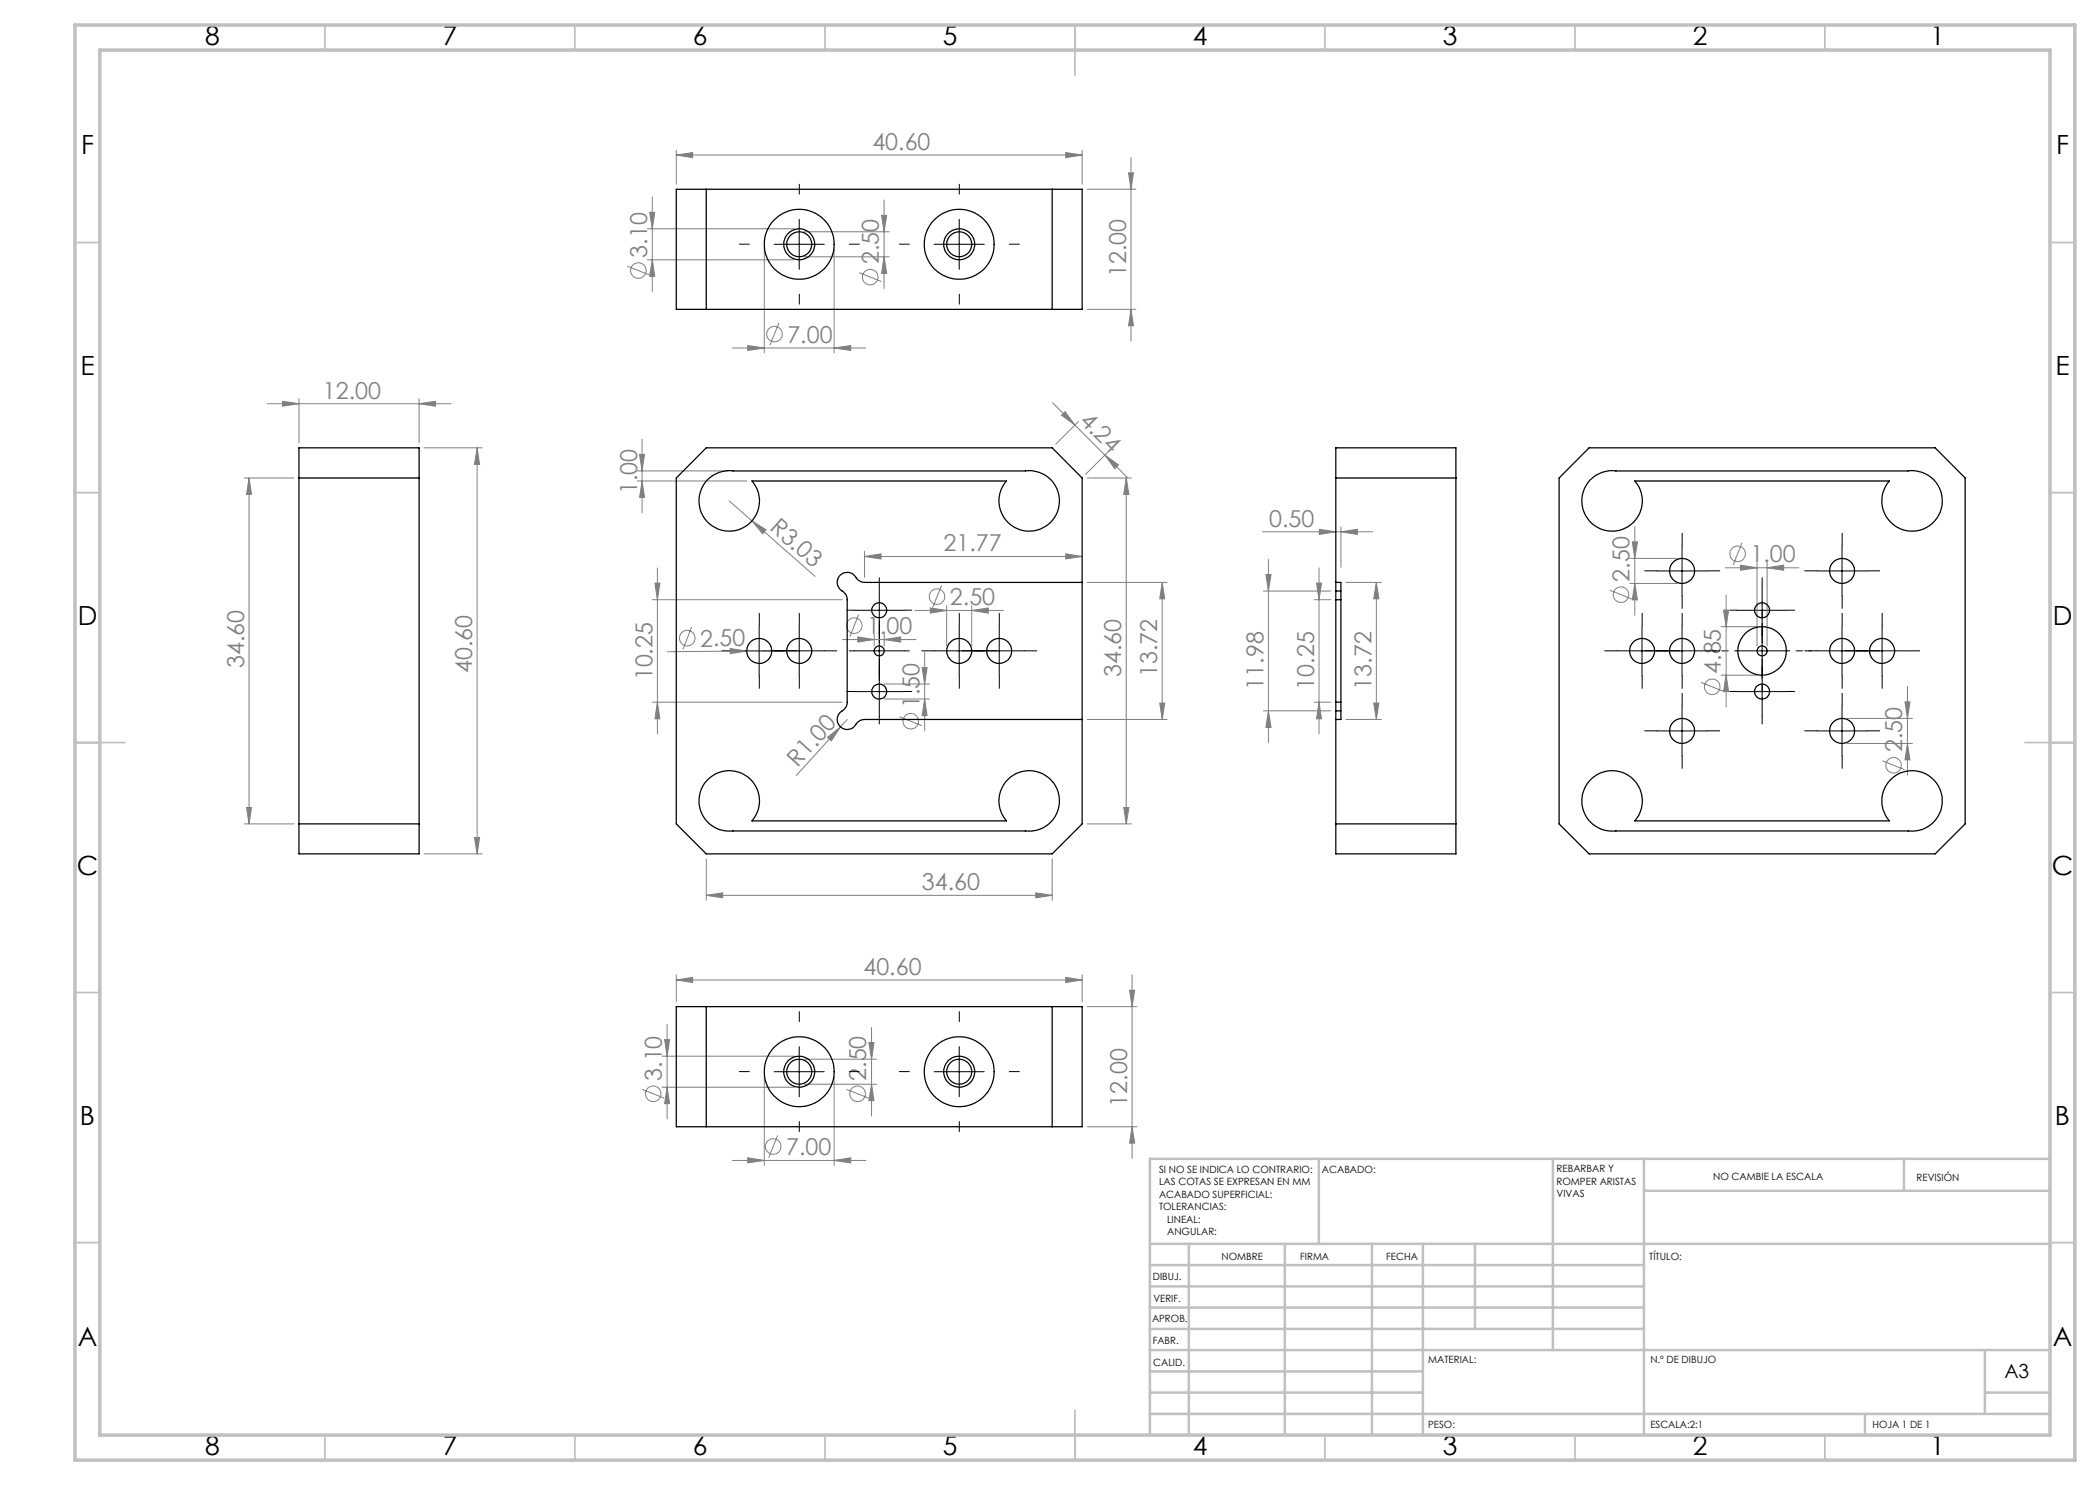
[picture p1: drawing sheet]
<svg xmlns="http://www.w3.org/2000/svg" width="420mm" height="297mm" viewBox="0 0 420 297" stroke-linecap="round" stroke-linejoin="round" font-family="sans-serif">
<g fill="none" stroke="#808080" stroke-width=".2">
<path d="M130.5 39.4v18.9M135.3 31l3.2-.5v1zM135.3 30v6.9M135.3 31h81.1M213.1 30.5l3.3 .5-3.3 .5zM216.4 30v6.9M217.5 37.8h9.7M225.7 34.6h1l-.5 3.2zM226.2 31.5v36.7M125.4 53.2l4.5 1.8M129.5 45.8h29.4M129.5 52h29.4"/>
<path d="M129.9 42.5h1.1l-.5 3.3zM130.5 52l.5 3.3h-1.1zM152.9 49.8v20.8M160.8 46.4h17M160.8 51.4h17M166.8 49.8v20.8M171.8 54.5l4.5 1.8M176.3 43.1h1l-.5 3.3zM176.8 40v17.7M176.8 51.4l.5 3.3h-1zM59.8 79.8v8.8M83.8 79.8v8.8"/>
<path d="M146.5 69.6h26.7M149.5 69.1l3.4 .5-3.4 .5zM155.8 64.6l-1.8 4.4M166.8 69.6l3.3-.5v1zM217.5 61.9h9.7M226.2 61.9l.5 3.3h-1zM48.8 95.6h10M49.8 95.6v69.2M49.8 95.6l.5 3.3h-1zM53.4 80.7h36.8M56.5 80.3l3.3 .4-3.3 .5zM83.8 80.7l3.3-.4v.9z"/>
<path d="M84.8 89.6h11.6M95.4 89.6l.5 3.3h-1zM95.4 89.6v81.2M127.4 96.2h22M127.4 94.2h18.2M127.9 90.9h1l-.5 3.3zM128.4 87.8v14.7M128.4 96.2l.5 3.3h-1zM210.5 80.5l15 15M213 82.3l2 2.7-2.7-2zM215.7 84.3l-4.6 4.6M217.5 95.6h8.8"/>
<path d="M221 91l2.7 2-.7 .7zM221.7 90.3l-4.6 4.6M225.2 95.6v69.2M225.2 95.6l.6 3.3h-1zM130.5 119.9h38M131 116.6h1l-.5 3.3zM131.5 113.6v33.2M145.8 100.2l17.2 15.1M150.4 104.2l2.8 1.8-.7 .7zM172.9 111.3l3.3-.5v1zM172.9 110.3v5.2M172.9 111.3h43.5"/>
<path d="M188.3 117.1l-1.8 4.4M213.1 110.8l3.3 .5-3.3 .5zM217.5 116.5h15.9M232.4 116.5v27.4M232.4 116.5l.5 3.3h-.9zM252.5 106.4h22M252.7 118.2h13.5M253.2 114.9h1l-.5 3.3zM253.7 111.9v36.6M262.8 119.9h3.4M263.3 116.6h1l-.5 3.3zM263.8 113.6v33.2"/>
<path d="M263.9 105.9l3.3 .5-3.3 .5zM268.2 106.4l3.3-.5v1zM268.2 105.4v8M269.2 116.5h7.1M275.3 116.5v27.4M275.3 116.5l.5 3.3h-1.1zM322 118l4.4 1.8M326 111.7h9.4M326 116.7h9.4M326.5 108.4h1l-.5 3.3zM327 105.3v17.7M327 116.7l.5 3.3h-1z"/>
<path d="M345.1 113.6h14.7M345.2 119v22.4M348.1 113l3.3 .6-3.3 .4zM348.4 108.5l-1.8 4.5M351.4 112.5v16.7M353.4 113.6l3.3-.6v1zM353.4 112.5v16.7M138.3 125.4l-1.7 4.5M146 129.7l3.3 .5-3.3 .5zM149.3 130.2l-15.8 .1M154.3 130.2h-5M168.5 127.9h14.7"/>
<path d="M171.6 127.4l3.2 .5-3.2 .5zM171.7 122.9l-1.7 4.4M174.8 126.9v2.3M176.8 136.8h9.1M176.8 139.8h9.1M176.8 127.9l3.3-.5v1zM176.8 126.9v2.3M183 122.1h17.7M184.4 133.5h1l-.5 3.3zM184.9 130.5v15.7M184.9 139.8l.5 3.3h-1zM186.1 121.6l3.2 .5-3.2 .5z"/>
<path d="M189.3 121.1v8.1M194.3 122.1l3.4-.5v1zM194.3 121.1v8.1M340.2 136.5l4.5 1.8M344.2 125.3h7.2M344.2 135h7.2M344.7 122h1l-.5 3.3zM345.2 135l.5 3.3h-1zM381.5 137.3v17.7M130.5 140.4h38M131.5 140.4l.5 3.4h-1zM165.5 147.5l2.6-2.1-1.8 2.8z"/>
<path d="M168.1 145.4l-8.9 9.7M169.4 143.9l-1.3 1.5M179.9 143.4l4.5 1.7M217.5 143.9h15.9M232 140.6h.9l-.5 3.3zM252.7 142.2h13.5M253.7 142.2l.5 3.3h-1zM262.8 140.4h3.4M263.8 140.4l.5 3.4h-1zM269.2 143.9h7.1M274.7 140.6h1.1l-.5 3.3zM369.4 143.7h13.1"/>
<path d="M369.4 148.7h13.1M376.5 152.1l4.4 1.8M381 140.4h1l-.5 3.3zM381.5 148.7l.5 3.3h-1zM48.8 164.8h10M49.3 161.5h1l-.5 3.3zM84.8 170.8h11.6M94.9 167.5h1l-.5 3.3zM141.3 179.1l3.2-.5v1zM141.3 171.8v8.3M141.3 179.1h69.1M207.2 178.6l3.2 .5-3.2 .5z"/>
<path d="M210.4 171.8v8.3M217.5 164.8h8.8M224.8 161.5h1l-.6 3.3zM135.3 196l3.2-.5v1zM135.3 195v5.3M135.3 196h81.1M213.1 195.5l3.3 .5-3.3 .5zM216.4 195v5.3M225.9 198h1l-.5 3.3zM226.4 195v36.7M128.4 217.9l4.5 1.7M132.4 211.2h26.5"/>
<path d="M132.4 217.4h26.5M132.9 207.9h1l-.5 3.3zM133.4 204.9v18.9M133.4 217.4l.5 3.3h-1zM152.9 215.3v17.8M160.8 211.8h14.5M160.8 216.8h14.5M166.8 215.3v17.8M169.3 217.9l4.4 1.7M173.8 208.5h1l-.5 3.3zM174.3 205.5v17.7M174.3 216.8l.5 3.3h-1z"/>
<path d="M217.5 201.3h9.9M146.5 232.1h26.7M149.5 231.6l3.4 .5-3.4 .5zM155.5 227.1l-1.8 4.4M166.8 232.1l3.3-.5v1zM217.5 225.4h9.9M226.4 225.4l.5 3.2h-1z"/>
<circle cx="127.7" cy="54.1" r="1.56"/>
<circle cx="174.1" cy="55.4" r="1.55"/>
<circle cx="154.9" cy="66.8" r="1.56"/>
<circle cx="187.4" cy="119.3" r="1.56"/>
<circle cx="324.2" cy="118.9" r="1.55"/>
<circle cx="347.5" cy="110.8" r="1.55"/>
<circle cx="137.4" cy="127.6" r="1.56"/>
<circle cx="170.8" cy="125.1" r="1.56"/>
<circle cx="342.4" cy="137.4" r="1.55"/>
<circle cx="182.2" cy="144.3" r="1.56"/>
<circle cx="378.7" cy="153.1" r="1.56"/>
<circle cx="130.6" cy="218.8" r="1.56"/>
<circle cx="171.5" cy="218.8" r="1.55"/>
<circle cx="154.6" cy="229.3" r="1.56"/>
</g>
<g fill="none" stroke="#000" stroke-width=".2" stroke-dasharray="15.2 1.3 1.3 1.3">
<path d="M159.9 38.8v-2M191.9 38.8v-2M149.9 48.8h-2M159.9 58.8v2M169.9 48.8h2M181.9 48.8h-2M191.9 58.8v2M201.9 48.8h2M175.9 117v-1.5M331.4 114.2h-2.5M336.4 109.2v-2.5M336.4 119.2v2.5"/>
<path d="M341.4 114.2h2.5M352.4 117v-1.5M363.4 114.2h-2.5M368.4 109.2v-2.5M368.4 119.2v2.5M373.4 114.2h2.5M146.9 130.2h-2.5M151.9 125.2v-2.5M151.9 135.2v2.5M154.9 130.2h-2.5M156.9 130.2h2.5M159.9 125.2v-2.5"/>
<path d="M159.9 135.2v2.5M164.9 130.2h2.5M170.9 130.2h-1M170.9 122h-1.5M170.9 138.3h-1.5M175.9 125.2v-1M175.9 135.2v1M175.9 127v1.5M175.9 133.3v-1.5M180.9 130.2h1M180.9 122h1.5M180.9 138.3h1.5"/>
<path d="M186.9 130.2h-2.5M191.9 125.2v-2.5M191.9 135.2v2.5M194.9 130.2h-2.5M196.9 130.2h2.5M199.9 125.2v-2.5M199.9 135.2v2.5M204.9 130.2h2.5M323.4 130.2h-2.5M328.4 125.2v-2.5M328.4 135.2v2.5M331.4 130.2h-2.5"/>
<path d="M333.4 130.2h2.5M336.4 125.2v-2.5M336.4 135.2v2.5M341.4 130.2h2.5M347.4 122h-1.5M347.4 138.3h-1.5M352.4 127v1.5M352.4 133.3v-1.5M357.4 122h1.5M357.4 138.3h1.5M363.4 130.2h-2.5M368.4 125.2v-2.5"/>
<path d="M368.4 135.2v2.5M371.4 130.2h-2.5M373.4 130.2h2.5M376.4 125.2v-2.5M376.4 135.2v2.5M381.4 130.2h2.5M175.9 143.3v1.5M331.4 146.2h-2.5M336.4 141.2v-2.5M336.4 151.2v2.5M341.4 146.2h2.5M352.4 143.3v1.5"/>
<path d="M363.4 146.2h-2.5M368.4 141.2v-2.5M368.4 151.2v2.5M373.4 146.2h2.5M149.9 214.3h-2M159.9 204.3v-2M169.9 214.3h2M181.9 214.3h-2M191.9 204.3v-2M201.9 214.3h2M159.9 224.3v2M191.9 224.3v2"/>
</g>
<path d="M347.4 130.2h-4.8M352.4 125.2v-4.9M352.4 135.2v4.8M357.4 130.2h4.9" fill="none" stroke="#000" stroke-width=".2" stroke-dasharray="15.2 1.3 1.3 1.3" stroke-dashoffset="14.7"/>
<g fill="none" stroke="#000" stroke-width=".2">
<path d="M154.8 48.9h10.1M159.8 43.8v10.1M186.8 48.9h10M191.8 43.8v10.1M175.9 117v26.3M331.4 114.2h10M336.4 109.2v10M352.4 117v26.3M363.4 114.2h10M368.4 109.2v10M146.8 130.2h18.1M151.8 125.2v10"/>
<path d="M159.8 125.2v10M170.9 130.2h9.9M170.9 122.1h9.9M170.9 138.3h9.9M186.8 130.2h18.1M191.8 125.2v10M199.8 125.2v10M323.4 130.2h18M328.4 125.2v10M336.4 125.2v10M347.4 130.2h10M347.4 122.1h10"/>
<path d="M347.4 138.3h10M363.4 130.2h18M368.4 125.2v10M376.4 125.2v10M331.4 146.2h10M336.4 141.2v10M363.4 146.2h10M368.4 141.2v10M154.8 214.3h10.1M159.8 209.3v10.1M186.8 214.3h10.1M191.8 209.3v10.1"/>
</g>
<g fill="none" stroke="#c0c0c0" stroke-width=".35">
<path d="M65 5v5M115 5v5M165 5v5M215 5v10M265 5v5M315 5v5M365 5v5M15 48.5h5M410 48.5h5M15 98.5h5M410 98.5h5M15 148.5h10"/>
<path d="M405 148.5h10M15 198.5h5M410 198.5h5M15 248.5h5M410 248.5h5M65 287v5M115 287v5M165 287v5M215 282v10M265 287v5M315 287v5M365 287v5"/>
</g>
<g fill="none" stroke="#c0c0c0" stroke-width=".5">
<path d="M263.8 231.8v17M310.6 231.8v38.2M328.8 231.8v55.2M328.8 238.2h81.2M380.8 231.8v6.4M410 231.8h-180v55.2M230 248.8h180M230 257.3h98.8M230 253h98.8M237.8 248.8v38.2M257 248.8v38.2M274.4 248.8v38.2"/>
<path d="M284.6 248.8v38.2M295 248.8v17M230 265.8h98.8M230 261.5h98.8M230 278.5h54.6M230 274.3h54.6M230 270h180M397 278.5h13M397 270v12.8M230 282.8h180M373 282.8v4.2"/>
</g>
<path d="M15 5h400v287h-400zM20 10h390v277h-390z" fill="none" stroke="#c0c0c0" stroke-width=".7"/>
<g fill="#808080">
<path d="M146 129.7l3.3 .5-3.3 .5z"/>
<path d="M165.5 147.5l2.6-2.1-1.8 2.8z"/>
<path d="M150.4 104.2l2.8 1.8-.7 .7z"/>
<path d="M207.2 178.6l3.2 .5-3.2 .5zM141.3 179.1l3.2-.5v1zM213.1 195.5l3.3 .5-3.3 .5zM135.3 196l3.2-.5v1z"/>
<path d="M186.1 121.6l3.2 .5-3.2 .5zM194.3 122.1l3.4-.5v1zM172.9 111.3l3.3-.5v1zM213.1 110.8l3.3 .5-3.3 .5zM171.6 127.4l3.2 .5-3.2 .5zM176.8 127.9l3.3-.5v1zM56.5 80.3l3.3 .4-3.3 .5zM83.8 80.7l3.3-.4v.9zM263.9 105.9l3.3 .5-3.3 .5zM268.2 106.4l3.3-.5v1zM149.5 69.1l3.4 .5-3.4 .5zM166.8 69.6l3.3-.5v1zM135.3 31l3.2-.5v1zM213.1 30.5l3.3 .5-3.3 .5zM149.5 231.6l3.4 .5-3.4 .5zM166.8 232.1l3.3-.5v1zM348.1 113l3.3 .6-3.3 .4zM353.4 113.6l3.3-.6v1z"/>
<path d="M128.4 96.2l.5 3.3h-1zM127.9 90.9h1l-.5 3.3zM131.5 140.4l.5 3.4h-1zM131 116.6h1l-.5 3.3zM94.9 167.5h1l-.5 3.3zM95.4 89.6l.5 3.3h-1zM226.4 225.4l.5 3.2h-1zM225.9 198h1l-.5 3.3z"/>
<path d="M184.4 133.5h1l-.5 3.3zM184.9 139.8l.5 3.3h-1zM225.2 95.6l.6 3.3h-1zM224.8 161.5h1l-.6 3.3zM232.4 116.5l.5 3.3h-.9zM232 140.6h.9l-.5 3.3zM49.8 95.6l.5 3.3h-1zM49.3 161.5h1l-.5 3.3zM263.3 116.6h1l-.5 3.3zM263.8 140.4l.5 3.4h-1zM253.2 114.9h1l-.5 3.3zM253.7 142.2l.5 3.3h-1zM275.3 116.5l.5 3.3h-1.1zM274.7 140.6h1.1l-.5 3.3zM225.7 34.6h1l-.5 3.2zM226.2 61.9l.5 3.3h-1zM129.9 42.5h1.1l-.5 3.3zM130.5 52l.5 3.3h-1.1zM176.3 43.1h1l-.5 3.3zM176.8 51.4l.5 3.3h-1zM173.8 208.5h1l-.5 3.3zM174.3 216.8l.5 3.3h-1zM132.9 207.9h1l-.5 3.3zM133.4 217.4l.5 3.3h-1zM326.5 108.4h1l-.5 3.3zM327 116.7l.5 3.3h-1zM344.7 122h1l-.5 3.3zM345.2 135l.5 3.3h-1zM381 140.4h1l-.5 3.3zM381.5 148.7l.5 3.3h-1z"/>
<path d="M213 82.3l2 2.7-2.7-2zM221 91l2.7 2-.7 .7z"/>
</g>
<g fill="none" stroke="#000" stroke-width=".25">
<path d="M135.3 37.8h81.1v24.1h-81.1zM141.3 37.8v24.1M210.4 37.8v24.1M59.8 89.6h24v81.2h-24zM59.8 95.6h24M141.3 89.6h69.1l6 6v69.2l-6 6h-69.1l-6-6v-69.2zM141.5 96a6.1 6.1 0 0 1 5.1-1.8h58.5a6 6 0 0 1 6.7 6.9 6 6 0 0 1-8.5 4.5 6 6 0 0 1-2-9.4h-50.9a6 6 0 0 1-.5 8.4 6 6 0 0 1-8.4-.2 6 6 0 0 1 0-8.4zM267.2 95.6h24M317.8 89.6h69.2l6 6v69.2l-6 6h-69.2l-6-6v-69.2zM318.1 96a6.1 6.1 0 0 1 5.1-1.8h58.4a6 6 0 0 1 6.8 6.9 6 6 0 0 1-8.6 4.6 6 6 0 0 1-1.9-9.5h-50.9a6 6 0 0 1-.5 8.4 6 6 0 0 1-8.4-.2 6 6 0 0 1 0-8.4zM216.4 116.5h-43.5a2.32 2.32 0 0 1-2-1.4 2.01 2.01 0 0 0-3.1 .2 2.01 2.01 0 0 0 .9 3.1l.5 .5 .2 .8v20.7a2.14 2.14 0 0 1-1.3 2 2.01 2.01 0 0 0 .2 3.1 2.01 2.01 0 0 0 3-.8l.9-.7 .7-.1h43.5M267.2 116.5v1.7"/>
<path d="M267.2 118.2v1.7M267.2 116.5v-26.9h24v81.2h-24v-26.9M267.2 116.5h1v27.4h-1M267.2 119.9v20.5M267.2 118.2h1M267.2 119.9h1M141.4 156.1a6 6 0 0 1 8.5-.4 6 6 0 0 1 .5 8.5h50.9a6.1 6.1 0 0 1 2-9.5 6.1 6.1 0 0 1 8.5 4.6 6.1 6.1 0 0 1-6.7 6.9h-58.5a6 6 0 0 1-6.1-3.2 6 6 0 0 1 .9-6.9zM267.2 142.2v1.7M267.2 140.4v1.8M267.2 142.2h1M267.2 140.4h1M318.4 155.6a6 6 0 0 1 8.3 .3 6 6 0 0 1 .3 8.3h50.9a6.1 6.1 0 0 1 1.9-9.5 6.1 6.1 0 0 1 8.6 4.5 6.1 6.1 0 0 1-6.8 7h-58.4a6.1 6.1 0 0 1-6.3-3.5 6.1 6.1 0 0 1 1.5-7.1z"/>
<path d="M59.8 164.8h24M267.2 164.8h24M135.3 201.3h81.1v24.1h-81.1zM141.3 201.3v24.1M210.4 201.3v24.1"/>
<circle cx="159.8" cy="48.9" r="2.5"/>
<circle cx="159.8" cy="48.9" r="3.1"/>
<circle cx="159.8" cy="48.9" r="7"/>
<circle cx="191.8" cy="48.9" r="2.5"/>
<circle cx="191.8" cy="48.9" r="3.1"/>
<circle cx="191.8" cy="48.9" r="7"/>
<circle cx="336.4" cy="114.2" r="2.5"/>
<circle cx="368.4" cy="114.2" r="2.5"/>
<circle cx="151.8" cy="130.2" r="2.5"/>
<circle cx="159.8" cy="130.2" r="2.5"/>
<circle cx="175.8" cy="130.2" r="1"/>
<circle cx="175.8" cy="138.3" r="1.51"/>
<circle cx="175.8" cy="122.1" r="1.51"/>
<circle cx="191.8" cy="130.2" r="2.5"/>
<circle cx="199.8" cy="130.2" r="2.5"/>
<circle cx="328.4" cy="130.2" r="2.49"/>
<circle cx="336.4" cy="130.2" r="2.5"/>
<circle cx="352.4" cy="130.2" r="4.8"/>
<circle cx="352.4" cy="138.3" r="1.51"/>
<circle cx="352.4" cy="122.1" r="1.51"/>
<circle cx="352.4" cy="130.2" r="1"/>
<circle cx="368.4" cy="130.2" r="2.5"/>
<circle cx="376.4" cy="130.2" r="2.5"/>
<circle cx="336.4" cy="146.2" r="2.5"/>
<circle cx="368.4" cy="146.2" r="2.5"/>
<circle cx="159.8" cy="214.3" r="2.5"/>
<circle cx="159.8" cy="214.3" r="3.1"/>
<circle cx="159.8" cy="214.3" r="7"/>
<circle cx="191.8" cy="214.3" r="2.5"/>
<circle cx="191.8" cy="214.3" r="3.1"/>
<circle cx="191.8" cy="214.3" r="7"/>
</g>
<g font-size="5.3">
<text x="41" y="9">8</text>
<text x="88.5" y="9">7</text>
<text x="138.5" y="9">6</text>
<text x="188.5" y="9">5</text>
<text x="238.5" y="9">4</text>
<text x="288.5" y="9">3</text>
<text x="338.5" y="9">2</text>
<text x="386" y="9">1</text>
<text x="16.2" y="30.8">F</text>
<text x="411.2" y="30.8">F</text>
<text x="16.1" y="75">E</text>
<text x="411.1" y="75">E</text>
<text x="15.5" y="125">D</text>
<text x="410.5" y="125">D</text>
<text x="15.4" y="175">C</text>
<text x="410.4" y="175">C</text>
<text x="16" y="225">B</text>
<text x="411" y="225">B</text>
<text x="15.5" y="269.3">A</text>
<text x="410.5" y="269.3">A</text>
<text x="41" y="291">8</text>
<text x="88.5" y="291">7</text>
<text x="138.5" y="291">6</text>
<text x="188.5" y="291">5</text>
<text x="238.5" y="291">4</text>
<text x="288.5" y="291">3</text>
<text x="338.5" y="291">2</text>
<text x="386" y="291">1</text>
</g>
<g font-size="4.7" fill="#808080">
<text x="174.5" y="30">40.60</text>
<text x="129.4" y="51.5" transform="rotate(-90 129.4 51.5)">3.10</text>
<text x="175.8" y="52.8" transform="rotate(-90 175.8 52.8)">2.50</text>
<text x="225.2" y="55.5" transform="rotate(-90 225.2 55.5)">12.00</text>
<text x="157.5" y="68.5">7.00</text>
<text x="64.6" y="79.7">12.00</text>
<text x="215.8" y="84.3" transform="rotate(45 215.8 84.3)">4.24</text>
<text x="127.4" y="98.8" transform="rotate(-90 127.4 98.8)">1.00</text>
<text x="153.8" y="105.8" transform="rotate(41 153.8 105.8)">R3.03</text>
<text x="253.8" y="105.3">0.50</text>
<text x="188.7" y="110.3">21.77</text>
<text x="350.1" y="112.5">1.00</text>
<text x="325.9" y="116.3" transform="rotate(-90 325.9 116.3)">2.50</text>
<text x="190" y="121">2.50</text>
<text x="140" y="129.3">2.50</text>
<text x="173.4" y="126.8">1.00</text>
<text x="48.8" y="133.7" transform="rotate(-90 48.8 133.7)">34.60</text>
<text x="94.4" y="134.6" transform="rotate(-90 94.4 134.6)">40.60</text>
<text x="130.5" y="136.1" transform="rotate(-90 130.5 136.1)">10.25</text>
<text x="224.3" y="135.4" transform="rotate(-90 224.3 135.4)">34.60</text>
<text x="231.4" y="135.4" transform="rotate(-90 231.4 135.4)">13.72</text>
<text x="252.7" y="137.9" transform="rotate(-90 252.7 137.9)">11.98</text>
<text x="262.8" y="137.9" transform="rotate(-90 262.8 137.9)">10.25</text>
<text x="274.3" y="137.9" transform="rotate(-90 274.3 137.9)">13.72</text>
<text x="344.2" y="134.8" transform="rotate(-90 344.2 134.8)">4.85</text>
<text x="183.9" y="141.7" transform="rotate(-90 183.9 141.7)">1.50</text>
<text x="159.5" y="153.5" transform="rotate(-48 159.5 153.5)">R1.00</text>
<text x="380.4" y="150.5" transform="rotate(-90 380.4 150.5)">2.50</text>
<text x="184.4" y="178">34.60</text>
<text x="172.7" y="195">40.60</text>
<text x="132.4" y="216.2" transform="rotate(-90 132.4 216.2)">3.10</text>
<text x="173.2" y="216.2" transform="rotate(-90 173.2 216.2)">2.50</text>
<text x="225.4" y="221.3" transform="rotate(-90 225.4 221.3)">12.00</text>
<text x="157.2" y="231">7.00</text>
</g>
<text font-size="3.9" x="400.9" y="275.5">A3</text>
<g font-size="2">
<text x="231.8" y="234.6">SI NO SE INDICA LO CONTRARIO:</text>
<text x="231.8" y="237.1">LAS COTAS SE EXPRESAN EN MM</text>
<text x="231.8" y="239.6">ACABADO SUPERFICIAL:</text>
<text x="264.4" y="234.6">ACABADO:</text>
<text x="311.3" y="234.5">REBARBAR Y</text>
<text x="311.3" y="237">ROMPER ARISTAS</text>
<text x="311.3" y="239.5">VIVAS</text>
<text x="342.6" y="236">NO CAMBIE LA ESCALA</text>
<text x="383.3" y="236.2">REVISIÓN</text>
<text x="231.8" y="242.1">TOLERANCIAS:</text>
<text x="233.4" y="244.6">LINEAL:</text>
<text x="233.4" y="247.1">ANGULAR:</text>
<text x="244.3" y="252">NOMBRE</text>
<text x="260" y="251.9">FIRMA</text>
<text x="277.2" y="251.9">FECHA</text>
<text x="329.9" y="251.9">TÍTULO:</text>
<text x="230.6" y="256.1">DIBUJ.</text>
<text x="230.7" y="260.3">VERIF.</text>
<text x="230.4" y="264.4">APROB.</text>
<text x="230.5" y="268.8">FABR.</text>
<text x="230.7" y="273.1">CALID.</text>
<text x="285.6" y="272.5">MATERIAL:</text>
<text x="330.1" y="272.5">N.º DE DIBUJO</text>
<text x="285.6" y="285.5">PESO:</text>
<text x="330.1" y="285.6">ESCALA:2:1</text>
<text x="374.5" y="285.6">HOJA 1 DE 1</text>
</g>
</svg>
